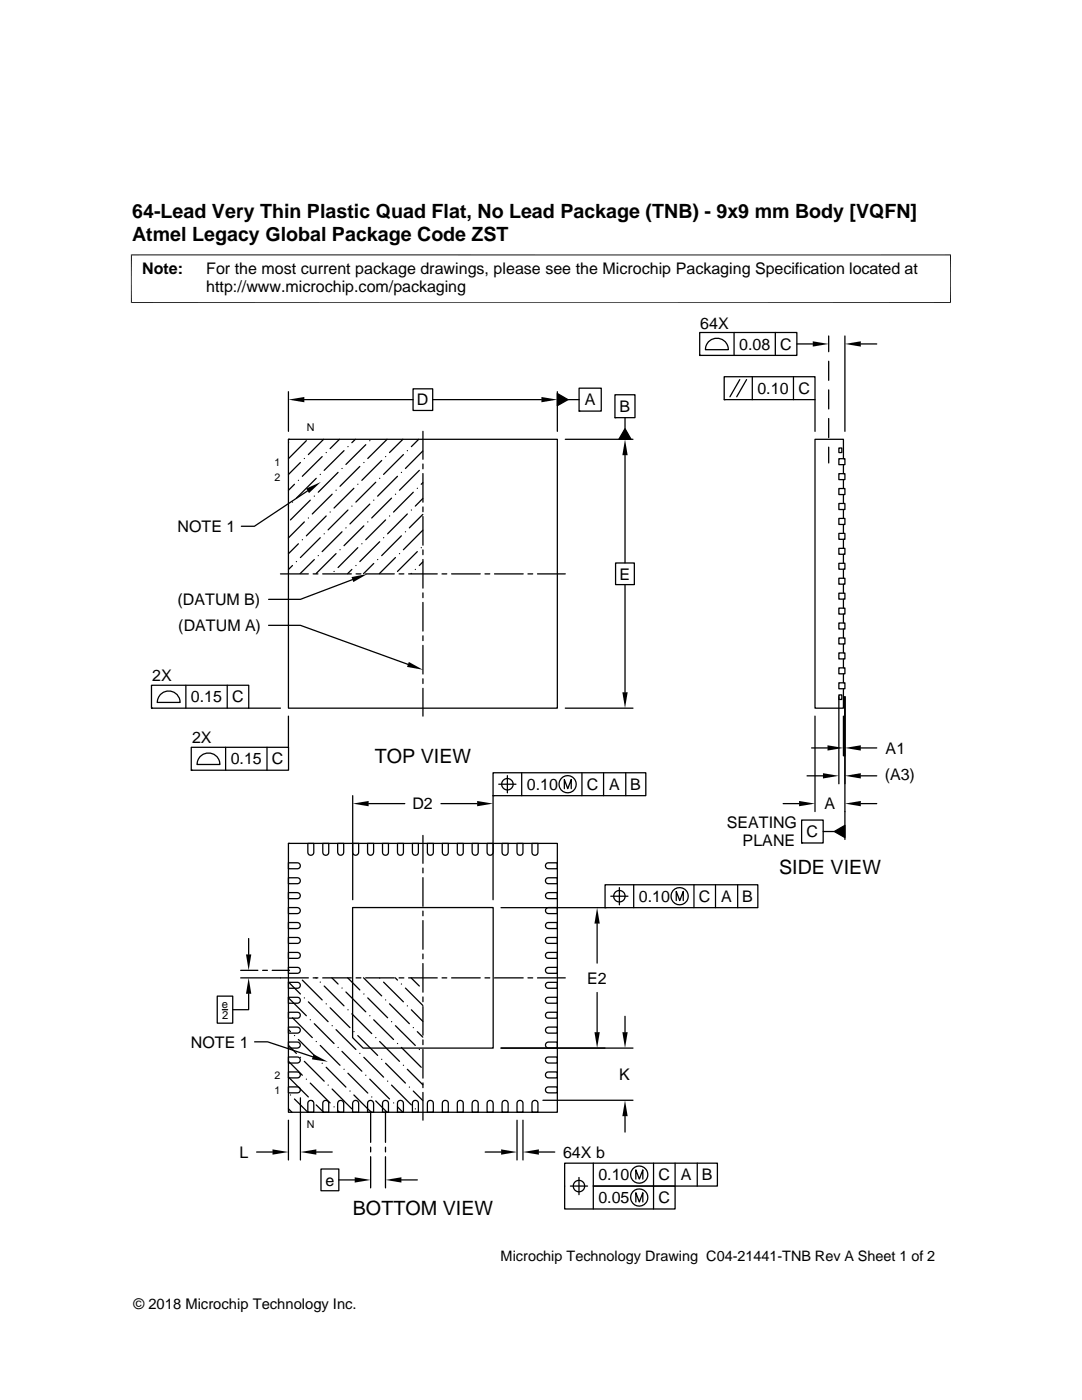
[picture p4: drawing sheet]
<svg xmlns="http://www.w3.org/2000/svg" width="216mm" height="279mm" viewBox="0 0 216 279" stroke-linecap="round" stroke-linejoin="round" font-family="sans-serif">
<g fill="none" stroke="#000" stroke-width=".25">
<path d="M57.6 78.2v7.9M60.7 79.8h21.7M82.4 77.6h3.9v4.3h-3.9zM86.3 79.8h21.7M111.2 78.5l2.1 1.3-2.1 1.2zM111.2 78.2v7.9M113.3 79.8h2.2M115.5 77.5h4.5v4.5h-4.5zM122.7 78.8h4v4.6h-4zM139.6 66.4h19.4v4.5h-19.4zM139.6 70.9h.1M141.5 68.1a2.29 2.29 0 0 1 2.5-.4 2.29 2.29 0 0 1 1.3 2.1h-4.5l.3-1.2z"/>
<path d="M144.5 75.2h18.1v4.6h-18.1zM144.5 79.8h.1M146.5 66.4v4.5M147.6 75.8l-2 3.4M149 75.8l-2 3.4M150.1 75.2v4.6M154.7 66.4v4.5M158.3 75.2v4.6M159 68.6h3.2M162.6 79.8v6.3M165.4 67.1v3.1M165.4 72.1v3.8"/>
<path d="M165.4 77.8v3.8M168.6 67.1v19M171.8 68.6h3.1M57.6 87.7h53.6v53.6h-53.6zM57.6 87.7h.1M57.6 88.3h.1M58.8 96.6l-1.2 1.3M59.5 95.9h.1M59.9 92.3l-2.3 2.4M60.7 91.5h.1M61.1 87.9l-3.5 3.6M61.4 98l-10.6 7h-2.6"/>
<path d="M61.9 99.8l-3.9 4M62.7 99h.1M63.1 95.5l-4 3.9M63.9 94.7h.1M64.3 91.1l-4 4M64.6 87.7l-3.1 3M65.1 90.3h.1M66.3 98.6l-4 4M67.1 97.8h.1M67.5 94.3l-4 3.9M67.7 87.7l-1.8 1.8M68.2 93.5h.1"/>
<path d="M68.6 89.9l-3.9 4M69.4 89.1h.1M70.6 97.5l-3.9 3.9M70.9 87.7l-.7 .6M71.4 96.6h.1M71.8 93.1l-4 3.9M72.6 92.3h.1M73 88.8l-4 3.9M73.8 87.9h.1M74.6 99.8h.1M75 96.2l-4 4M75.8 95.5h.1"/>
<path d="M76.2 91.9l-4 4M76.9 91.1h.1M77.2 87.7l-3.8 3.8M78.1 99.4l-3.9 4M78.9 98.6h.1M79.3 95.1l-3.9 3.9M80.1 94.3h.1M80.4 87.7l-2.7 2.6M80.5 90.7l-4 4M81.3 89.9h.1M82.5 98.2l-4 4M83.3 97.5h.1"/>
<path d="M83.5 87.7l-1.4 1.4M83.7 93.9l-4 3.9M84.4 90l-3.5 3.5M84.4 99.5l-1.5 1.5M84.4 96.3l-.3 .3M84.4 86.1v5.6M84.4 92.6v1M84.4 94.5v5.7M112.8 87.7h13.5M115.5 82h.1M122.7 83.4h.1M124.7 85.6l1.2 2.1h-2.4z"/>
<path d="M124.7 83.4v2.2M124.7 90.8v21.6M165.4 83.5v3.8M165.4 89.2v3.2M167.4 97.5h1.2v1.2h-1.2zM167.4 94.5h1.2v1.2h-1.2zM167.4 91.5h1.2v1.2h-1.2zM167.4 89.4h.6v.9h-.6zM168.3 91.5v-3.8h-5.7v53.6h5.7v-3.8M168.3 92.7v1.8M168.3 95.7v1.8M168.3 98.7v1.8"/>
<path d="M56 114.5h5.5M57.6 101h.1M58.4 100.2h.1M58.4 112.9l-.8 .8M59.1 112.1h.1M59.5 108.5l-1.9 2M60.3 107.7h.1M60.7 104.2l-3.1 3.2M61.5 103.4h.1M62.5 114.5h.9M62.7 111.7l-2.8 2.8M63.5 110.9h.1"/>
<path d="M63.9 107.3l-4 4M64.4 114.5h5.7M64.7 106.5h.1M65.1 103l-4 3.9M65.9 102.2h.1M66.7 114h.1M67.1 110.5l-4 3.9M67.8 109.7h.1M68.2 106.1l-3.9 4M69 105.3h.1M69.4 101.8l-3.9 3.9M70.2 101h.1"/>
<path d="M70.2 113.6l-.8 .9M70.3 115.7l-10.4 3.9h-6.3M71 112.9h.1M71.1 114.5h.9M71.4 109.3l-3.9 4M72.2 108.5h.1M72.6 104.9l-4 4M73 114.5h5.7M73.4 104.2h.1M73.8 100.6l-4 4M74.6 112.5l-2.1 2M75.4 111.7h.1"/>
<path d="M75.8 108.1l-4 4M76.5 107.3h.1M76.9 103.8l-3.9 3.9M77.7 103h.1M78.9 111.3l-3.2 3.2M79.6 114.5h1M79.7 110.5h.1M80.1 106.9l-3.9 4M80.9 106.1h.1M81.3 102.6l-4 3.9M81.5 114.5h5.7M82.1 101.8h.1"/>
<path d="M82.1 114.4l-.1 .1M82.9 113.6h.1M83.3 110.1l-4 3.9M84.1 109.3h.1M84.4 105.8l-3.9 3.9M84.4 112.1l-.7 .8M84.4 102.7l-2.7 2.6M84.4 101.2v.9M84.4 103.1v5.7M84.4 109.7v1M84.4 111.7v5.7M84.4 118.3v1"/>
<path d="M88.2 114.5h1M90.1 114.5h5.7M96.8 114.5h.9M98.7 114.5h5.7M105.3 114.5h1M107.3 114.5h5.5M122.8 112.4h3.8v4.3h-3.8zM124.7 116.7v21.5M167.4 118.4h1.2v1.2h-1.2zM167.4 115.4h1.2v1.2h-1.2zM167.4 112.4h1.2v1.2h-1.2zM167.4 109.4h1.2v1.2h-1.2z"/>
<path d="M167.4 106.4h1.2v1.2h-1.2zM167.4 103.5h1.2v1.2h-1.2zM167.4 100.5h1.2v1.2h-1.2zM168.3 101.7v1.8M168.3 104.7v1.7M168.3 107.6v1.8M168.3 110.6v1.8M168.3 113.6v1.8M168.3 116.6v1.8M168.3 119.6v1.8M30.2 136.8h19.4v4.5h-19.4zM32.2 138.5a2.28 2.28 0 0 1 2.4-.4 2.28 2.28 0 0 1 1.3 2.1h-4.5l.3-1.2z"/>
<path d="M37.1 136.8v4.5M45.3 136.8v4.5M53.6 124.8h6.3l21.5 7.8M84.4 120.2v5.7M84.4 126.9v.9M84.4 128.8v5.7M84.4 135.5v.9M84.4 137.4v5.5M167.4 139v17.4M167.4 136.3h1.2v1.2h-1.2zM167.4 133.3h1.2v1.2h-1.2zM167.4 130.3h1.2v1.2h-1.2z"/>
<path d="M167.4 127.3h1.2v1.2h-1.2zM167.4 124.3h1.2v1.2h-1.2zM167.4 121.4h1.2v1.2h-1.2zM167.4 138.7h.6v.9h-.6zM168.3 122.6v1.7M168.3 125.5v1.8M168.3 128.5v1.8M168.3 131.5v1.8M168.3 134.5v1.8M168.6 139v28.5M30.2 141.3h.1M38.2 149.1h19.4v4.6h-19.4z"/>
<path d="M38.2 153.7h.1M40.1 150.8a2.28 2.28 0 0 1 2.4-.3 2.28 2.28 0 0 1 1.4 2.1h-4.6l.3-1.2zM45 149.1v4.6M49.6 141.3h6.4M53.3 149.1v4.6M57.6 142.9v6.2M70.4 158.8v20.8M98.4 154.2h30.5v4.6h-30.5zM98.4 158.8h.1M98.4 158.8v20.8M99.5 156.5h3.5M101.2 154.8v3.4"/>
<path d="M104.1 154.2v4.6M112.6 157.4v-1.8l.7 1.8 .7-1.8v1.8M112.8 141.3h13.5M116.1 154.2v4.6M120.4 154.2v4.6M124.9 154.2v4.6M161 154.8h3.2M161.9 149.3h3.2M162.6 142.9v19.1M168.3 142.9v8M171.8 149.3h3.1M171.8 154.8h3.1"/>
<path d="M57.6 172.2h1.7l.4 .1 .2 .7-.2 .2-.4 .2h-1.7zM57.6 175.2h1.7l.4 .1 .2 .6-.2 .3-.4 .2h-1.7zM57.6 178.1h1.7a.6 .6 0 0 1 .6 .6 .6 .6 0 0 1-.6 .6h-1.7zM57.6 168.3h53.6v53.7h-53.6zM57.6 168.3h.1M61.4 168.3h1.2v1.8l-.1 .4-.3 .2-.6-.2-.2-.4zM64.4 168.3h1.2v1.8l-.1 .4-.3 .2-.7-.2-.1-.4zM67.4 168.3h1.2v1.8a.6 .6 0 0 1-.6 .6 .6 .6 0 0 1-.6-.6zM70.4 168.3h1.2v1.8a.6 .6 0 0 1-.6 .6 .6 .6 0 0 1-.6-.6zM73.3 168.3h1.2v1.8a.6 .6 0 0 1-.6 .6 .6 .6 0 0 1-.6-.6zM73.6 160.4h7.2M76.3 168.3h1.2v1.8l-.1 .4-.3 .2-.6-.2-.2-.4z"/>
<path d="M79.3 168.3h1.2v1.8l-.1 .4-.3 .2-.7-.2-.1-.4zM82.3 168.3h1.2v1.8l-.1 .4-.3 .2-.7-.2-.1-.4zM84.4 166.7v5.6M84.4 173.2v1M84.4 175.2v5.7M85.3 168.3h1.2v1.8l-.2 .4-.3 .2-.6-.2-.1-.4zM88 160.4h7.2M88.3 168.3h1.2v1.8l-.2 .4-.3 .2-.6-.2-.1-.4zM91.2 168.3h1.2v1.8l-.1 .4-.3 .2-.6-.2-.2-.4zM94.2 168.3h1.2v1.8a.6 .6 0 0 1-.6 .6 .6 .6 0 0 1-.6-.6zM97.2 168.3h1.2v1.8a.6 .6 0 0 1-.6 .6 .6 .6 0 0 1-.6-.6zM100.2 168.3h1.2v1.8a.6 .6 0 0 1-.6 .6 .6 .6 0 0 1-.6-.6z"/>
<path d="M103.2 168.3h1.2v1.8l-.2 .4-.3 .2-.6-.2-.1-.4zM106.2 168.3h1.1v1.8l-.1 .4-.3 .2-.6-.2-.1-.4zM109 178.3l.4-.2h1.8v1.2h-1.8a.6 .6 0 0 1-.5-.3 .6 .6 0 0 1 .1-.7zM109.1 172.3l.3-.1h1.8v1.2h-1.8l-.3-.2-.2-.6zM109.1 175.3l.3-.1h1.8v1.2h-1.8l-.3-.2-.2-.3zM120.7 176.6h30.5v4.5h-30.5zM121.9 178.9h3.4M123.6 177.1v3.5M126.4 176.6v4.5M134.9 179.7v-1.8l.7 1.8 .7-1.8v1.8M138.5 176.6v4.5M142.8 176.6v4.5"/>
<path d="M147.2 176.6v4.5M156.3 160.4h3.1M160 163.7h4.3v4.5h-4.3zM160 168.2h.1M164.3 165.9h2.2M166.5 165.9l2.1-1.2v2.5zM171.8 160.4h3.1M43.3 198.8h3.1v5.4h-3.1zM48 195.2h13.5M48 193.7h3.5M49.6 198.3v3.2h-3.2M49.6 187.3v3.2"/>
<path d="M52.4 193.7h1M54.3 193.7h3.5M57.6 196l2.3 2.4M57.6 199.1l3.5 3.6M57.6 181.1h1.7a.6 .6 0 0 1 .6 .6 .6 .6 0 0 1-.6 .6h-1.7zM57.6 184.1h1.7a.6 .6 0 0 1 .6 .6 .6 .6 0 0 1-.6 .6h-1.7zM57.6 187.1h1.7l.4 .1 .2 .7-.2 .3-.4 .1h-1.7zM57.6 190.1h1.7l.4 .1 .2 .6-.2 .3-.4 .2h-1.7zM57.6 193.1h1.7l.4 .1 .2 .6-.2 .3-.4 .1h-1.7zM57.6 196h1.7l.4 .2 .2 .6-.2 .3-.4 .1h-1.7zM57.6 199h1.7l.4 .2 .2 .6-.2 .3-.4 .1h-1.7zM60.3 195.6l4 4"/>
<path d="M60.7 199.2h.1M61.5 199.9l4 4M62.5 195.2h.9M63 195.1l.1 .1M63.9 196h.1M64.4 195.2h5.7M64.7 196.8l3.9 3.9M66.2 195.1l1.3 1.3M68.2 197.2h.1M69 198l4 3.9M69.4 195.1l2.4 2.5M70.4 181.1h28v28.1h-25.9l-2.1-2.1z"/>
<path d="M71.1 195.2h.9M72.5 195.1l3.7 3.7M72.6 198.4h.1M73 195.2h5.7M73.4 199.2l3.9 3.9M75.8 195.2h.1M76.5 196l4 3.9M76.9 199.6h.1M78.9 195.1l.4 .5M79.6 195.2h1M80.1 196.4h.1M80.9 197.2l3.5 3.5"/>
<path d="M81.5 195.2h5.7M82 195.1l1.7 1.7M84.4 181.8v1M84.4 183.7v5.7M84.4 190.4v.9M84.4 192.3v5.7M84.4 199v.9M88.2 195.2h1M90.1 195.2h5.7M96.8 195.2h.9M98.7 195.2h5.7M100 181.1h20.7"/>
<path d="M105.3 195.2h1M107.3 195.2h5.5M109 184.3l.4-.2h1.8v1.2h-1.8a.61 .61 0 0 1-.5-.4 .61 .61 0 0 1 .1-.6zM109 181.3l.4-.2h1.8v1.2h-1.8a.6 .6 0 0 1-.5-.3 .6 .6 0 0 1 .1-.7zM109.1 199.2l.3-.2h1.8v1.2h-1.8l-.3-.1-.2-.7zM109.1 196.2l.3-.2h1.8v1.2h-1.8l-.3-.1-.2-.6zM109.1 193.2l.3-.1h1.8v1.1h-1.8l-.3-.1-.2-.6zM109.1 190.2l.3-.1h1.8v1.2h-1.8l-.3-.2-.2-.6zM109.1 187.2l.3-.1h1.8v1.2h-1.8l-.3-.1-.2-.3zM119.1 184.3v7.9M119.1 198.1v7.9M120.7 181.1h.1"/>
<path d="M44.4 201.5h1M50.8 207.9h2.6l9 3M57.6 205.5l.4 .4M57.6 202h1.7l.4 .1 .2 .7-.2 .3-.4 .1h-1.7zM57.6 205h1.7a.6 .6 0 0 1 .6 .6 .6 .6 0 0 1-.6 .6h-1.7zM57.6 208h1.7a.6 .6 0 0 1 .6 .6 .6 .6 0 0 1-.6 .6h-1.7zM57.6 210.9h1.7a.6 .6 0 0 1 .6 .7 .6 .6 0 0 1-.6 .6h-1.7zM57.6 213.9h1.7l.4 .2 .2 .6-.2 .3-.4 .1h-1.7zM57.6 216.9h1.7l.4 .1 .2 .7-.2 .3-.4 .1h-1.7zM57.6 208.6l1.5 1.6M57.6 211.8l2.7 2.8M57.6 202.3h.1"/>
<path d="M57.6 215l3.9 3.9M58 218.5h.1M58.4 203.1l3.9 4M58.8 219.3l2.6 2.7M58.8 206.7h.1M59.5 207.5l4 3.9M59.9 219.1v12.4M59.9 211h.1M60.7 211.8l4 4M61.1 215.4h.1M61.6 219.8l.6-.2 .3 .2 .1 .4v1.8h-1.2v-1.8zM61.9 203.5h.1"/>
<path d="M61.9 216.2l4 3.9M62.3 219.7h.1M62.7 204.3l4 4M63.1 207.9h.1M63.9 208.6l3.9 4M64.3 212.2h.1M64.5 219.8l.7-.2 .3 .2 .1 .4v1.8h-1.2v-1.8zM65.1 200.3h.1M65.1 213l3.9 4M65.5 216.6h.1M65.9 201.1l3.9 4M66.3 204.7h.1"/>
<path d="M66.3 217.3l3.9 4M67.1 205.5l3.9 3.9M67.5 209h.1M67.6 219.8a.6 .6 0 0 1 .6-.1 .6 .6 0 0 1 .4 .5v1.8h-1.2v-1.8zM68.2 209.8l4 4M68.6 213.4h.1M69.4 201.5h.1M69.4 214.2l4 3.9M69.8 217.7h.1M70.2 202.3l4 4M70.5 219.8a.6 .6 0 0 1 .7-.1 .6 .6 0 0 1 .4 .5v1.8h-1.2v-1.8zM70.6 205.9h.1"/>
<path d="M70.6 218.5l3.5 3.5M71.4 206.7l4 3.9M71.8 210.2h.1M72.6 211l3.9 4M73 214.6h.1M73.5 219.8a.61 .61 0 0 1 .7-.2 .61 .61 0 0 1 .3 .6v1.8h-1.2v-1.8zM73.8 202.7h.1M73.8 215.4l3.9 3.9M74.2 218.9h.1M74.6 203.5l3.9 4M75 207.1h.1M75 219.7l2.2 2.3"/>
<path d="M75.8 207.9l3.9 3.9M76.2 211.4h.1M76.5 219.8l.6-.2 .3 .2 .1 .4v1.8h-1.2v-1.8zM76.9 212.2l4 4M77.3 215.8h.1M77.7 200.3l4 4M78.1 203.9h.1M78.1 216.6l4 3.9M78.9 204.7l4 3.9M79.3 208.3h.1M79.4 219.8l.7-.2 .3 .2 .1 .4v1.8h-1.2v-1.8zM80.1 209l4 4"/>
<path d="M80.5 212.6h.1M81.3 200.7h.1M81.3 213.4l3.1 3.1M81.7 217h.1M82.1 201.5l2.3 2.3M82.4 219.8l.7-.2 .3 .2 .1 .4v1.8h-1.2v-1.8zM82.5 205.1h.1M82.5 217.7l1.9 1.9M83.3 205.9l1.1 1.1M83.7 209.4h.1M84.4 200.9v5.7M84.4 207.5v1"/>
<path d="M84.4 209.4v5.8M84.4 216.1v1M84.4 218v5.6M85.4 219.8l.6-.2 .3 .2 .2 .4v1.8h-1.2v-1.8zM88.4 219.8l.6-.2 .3 .2 .2 .4v1.8h-1.2v-1.8zM91.4 219.8l.3-.2 .6 .2 .1 .4v1.8h-1.2v-1.8zM94.4 219.8a.6 .6 0 0 1 .7-.1 .6 .6 0 0 1 .3 .5v1.8h-1.2v-1.8zM97.4 219.8a.6 .6 0 0 1 .6-.1 .6 .6 0 0 1 .4 .5v1.8h-1.2v-1.8zM100 209.2h26.3M100.4 219.8a.61 .61 0 0 1 .6-.2 .61 .61 0 0 1 .4 .6v1.8h-1.2v-1.8zM103.3 219.8l.6-.2 .3 .2 .2 .4v1.8h-1.2v-1.8zM106.3 219.8l.6-.2 .3 .2 .1 .4v1.8h-1.1v-1.8z"/>
<path d="M108.3 219.6h18M109 211.1l.4-.2h1.8v1.3h-1.8a.61 .61 0 0 1-.5-.4 .61 .61 0 0 1 .1-.7zM109 208.2l.4-.2h1.8v1.2h-1.8a.6 .6 0 0 1-.5-.4 .6 .6 0 0 1 .1-.6zM109 205.2l.4-.2h1.8v1.2h-1.8a.6 .6 0 0 1-.5-.4 .6 .6 0 0 1 .1-.6zM109.1 217l.3-.1h1.8v1.2h-1.8l-.3-.1-.2-.7zM109.1 214.1l.3-.2h1.8v1.2h-1.8l-.3-.1-.2-.6zM109.1 202.1l.3-.1h1.8v1.2h-1.8l-.3-.1-.2-.7zM124.7 202.8v3.2M51.2 229.9h3.2M57.6 223.6v7.9M57.6 221.3l.7 .7M63.1 220.5l1.5 1.5"/>
<path d="M63.1 229.9h3.2M64.1 233.3h3.5v4.3h-3.5zM66.7 220.9h.1M67.5 221.7l.2 .3M67.6 235.5h3.2M74 221.8v6.2M74 228.9v1M74 230.8v6.3M76.9 221.8v6.2M76.9 228.9v1M76.9 230.8v6.3M78.5 220.1h.1"/>
<path d="M79.3 220.9l1.1 1.1M80.1 235.5h3.2M82.9 221.3h.1M96.8 229.9h3.2M103.2 223.6v7.9M104.4 223.6v7.9M107.5 229.9h3.2M113.8 236.7h3.4M115.5 235v3.4M118.4 232.1v4.6h16.3v4.6h-22v-9.2h30.5v4.6h-24.8v4.6M124.7 222.8v3.1M126.9 235.3v-1.8l.7 1.8 .7-1.8v1.8"/>
<path d="M126.9 239.9v-1.9l.7 1.9 .7-1.9v1.9M130.4 232.1v9.2M134.7 232.1v4.6M139.1 232.1v4.6"/>
<circle cx="101.2" cy="156.5" r="1.14"/>
<circle cx="113.3" cy="156.5" r="1.71"/>
<circle cx="123.6" cy="178.9" r="1.14"/>
<circle cx="135.6" cy="178.9" r="1.72"/>
<circle cx="115.5" cy="236.7" r="1.14"/>
<circle cx="127.5" cy="234.4" r="1.72"/>
<circle cx="127.5" cy="239" r="1.72"/>
</g>
<g fill="#000">
<path d="M57.6 79.8l3.1-.6v1.1zM108 79.2l3.2 .6-3.2 .5zM162.2 68.1l3.2 .5-3.2 .6zM168.6 68.6l3.2-.5v1.1zM61.1 97.5l2.9-1.3-2.3 2.2zM111.2 78.5l2.1 1.3-2.1 1.2zM124.7 87.7l.5 3.1h-1zM124.7 85.6l1.2 2.1h-2.4zM70.1 115.2l3.2-.6-2.8 1.6zM81.6 132.1l2.8 1.6-3.2-.6zM124.2 138.2h1l-.5 3.1zM70.4 160.4l3.2-.5v1z"/>
<path d="M95.2 159.9l3.2 .5-3.2 .5zM159.4 159.9l3.2 .5-3.2 .5zM164.2 154.3l3.2 .5-3.2 .6zM165.1 148.7l3.2 .6-3.2 .5zM168.6 149.3l3.2-.6v1.1zM168.6 154.8l3.2-.5v1.1zM168.6 160.4l3.2-.5v1zM166.5 165.9l2.1-1.2v2.5zM49.1 190.5h1l-.5 3.2zM49.6 195.2l.5 3.1h-1zM119.1 181.1l.6 3.2h-1.1zM62.6 210.4l2.8 1.5-3.2-.5z"/>
<path d="M118.6 206h1.1l-.6 3.2zM124.2 206h1l-.5 3.2zM54.4 229.4l3.2 .5-3.2 .5zM59.9 229.9l3.2-.5v1zM70.8 234.9l3.2 .6-3.2 .5zM76.9 235.5l3.2-.6v1.1zM100 229.4l3.2 .5-3.2 .5zM104.4 229.9l3.1-.5v1zM124.7 219.6l.5 3.2h-1z"/>
</g>
<path d="M26.1 50.9h163.7M26.2 50.8v9.7M189.7 50.8v9.7M26.1 60.4h163.7" fill="none" stroke="#000" stroke-width=".2"/>
<g font-size="3.9">
<text x="26.4" y="43.5">64-Lead Very Thin Plastic Quad Flat, No Lead Package (TNB) - 9x9 mm Body [VQFN]</text>
<text x="26.4" y="48">Atmel Legacy Global Package Code ZST</text>
<text x="74.8" y="152.3">TOP VIEW</text>
<text x="155.4" y="174.5">SIDE VIEW</text>
<text x="70.4" y="242.4">BOTTOM VIEW</text>
</g>
<g font-size="3.2">
<text x="28.4" y="54.6">Note:</text>
<text x="41.1" y="58.3">http://www.microchip.com/packaging</text>
<text x="41.1" y="54.6">For the most current package drawings, please see the Microchip Packaging Specification located at</text>
<text x="139.7" y="65.6">64X</text>
<text x="147.5" y="69.8">0.08</text>
<text x="155.7" y="69.8">C</text>
<text x="83.2" y="80.9">D</text>
<text x="116.7" y="80.9">A</text>
<text x="123.6" y="82.2">B</text>
<text x="151.1" y="78.6">0.10</text>
<text x="159.3" y="78.6">C</text>
<text x="35.4" y="106.2">NOTE 1</text>
<text x="123.6" y="115.7">E</text>
<text x="35.4" y="120.8">(DATUM B)</text>
<text x="35.6" y="125.9">(DATUM A)</text>
<text x="30.4" y="136">2X</text>
<text x="38.1" y="140.2">0.15</text>
<text x="46.3" y="140.2">C</text>
<text x="38.3" y="148.3">2X</text>
<text x="46" y="152.5">0.15</text>
<text x="54.3" y="152.6">C</text>
<text x="176.5" y="155.6">(A3)</text>
<text x="176.7" y="150.4">A1</text>
<text x="82.3" y="161.5">D2</text>
<text x="105.1" y="157.6">0.10</text>
<text x="117.1" y="157.6">C</text>
<text x="121.6" y="157.6">A</text>
<text x="125.8" y="157.6">B</text>
<text x="164.5" y="161.5">A</text>
<text x="145" y="165.2">SEATING</text>
<text x="160.9" y="167.1">C</text>
<text x="148.2" y="168.9">PLANE</text>
<text x="127.5" y="180">0.10</text>
<text x="139.4" y="180">C</text>
<text x="143.9" y="180">A</text>
<text x="148.1" y="180">B</text>
<text x="117.2" y="196.3">E2</text>
<text x="38.1" y="209.1">NOTE 1</text>
<text x="123.5" y="215.5">K</text>
<text x="47.8" y="231.1">L</text>
<text x="112.4" y="231">64X b</text>
<text x="64.9" y="236.6">e</text>
<text x="119.4" y="235.6">0.10</text>
<text x="131.4" y="235.6">C</text>
<text x="135.8" y="235.6">A</text>
<text x="140" y="235.6">B</text>
<text x="119.4" y="240.1">0.05</text>
<text x="131.4" y="240.1">C</text>
</g>
<g font-size="2.9">
<text x="99.9" y="251.7">Microchip Technology Drawing C04-21441-TNB Rev A Sheet 1 of 2</text>
<text x="26.6" y="261.3">© 2018 Microchip Technology Inc.</text>
</g>
<g font-size="2.2">
<text x="44.3" y="201.2">e</text>
<text x="44.3" y="203.4">2</text>
</g>
<g font-size="2.1">
<text x="61.3" y="86.1">N</text>
<text x="54.8" y="95.9">2</text>
<text x="54.8" y="92.9">1</text>
<text x="54.8" y="215.3">2</text>
<text x="54.8" y="218.3">1</text>
<text x="61.3" y="225.1">N</text>
</g>
</svg>
